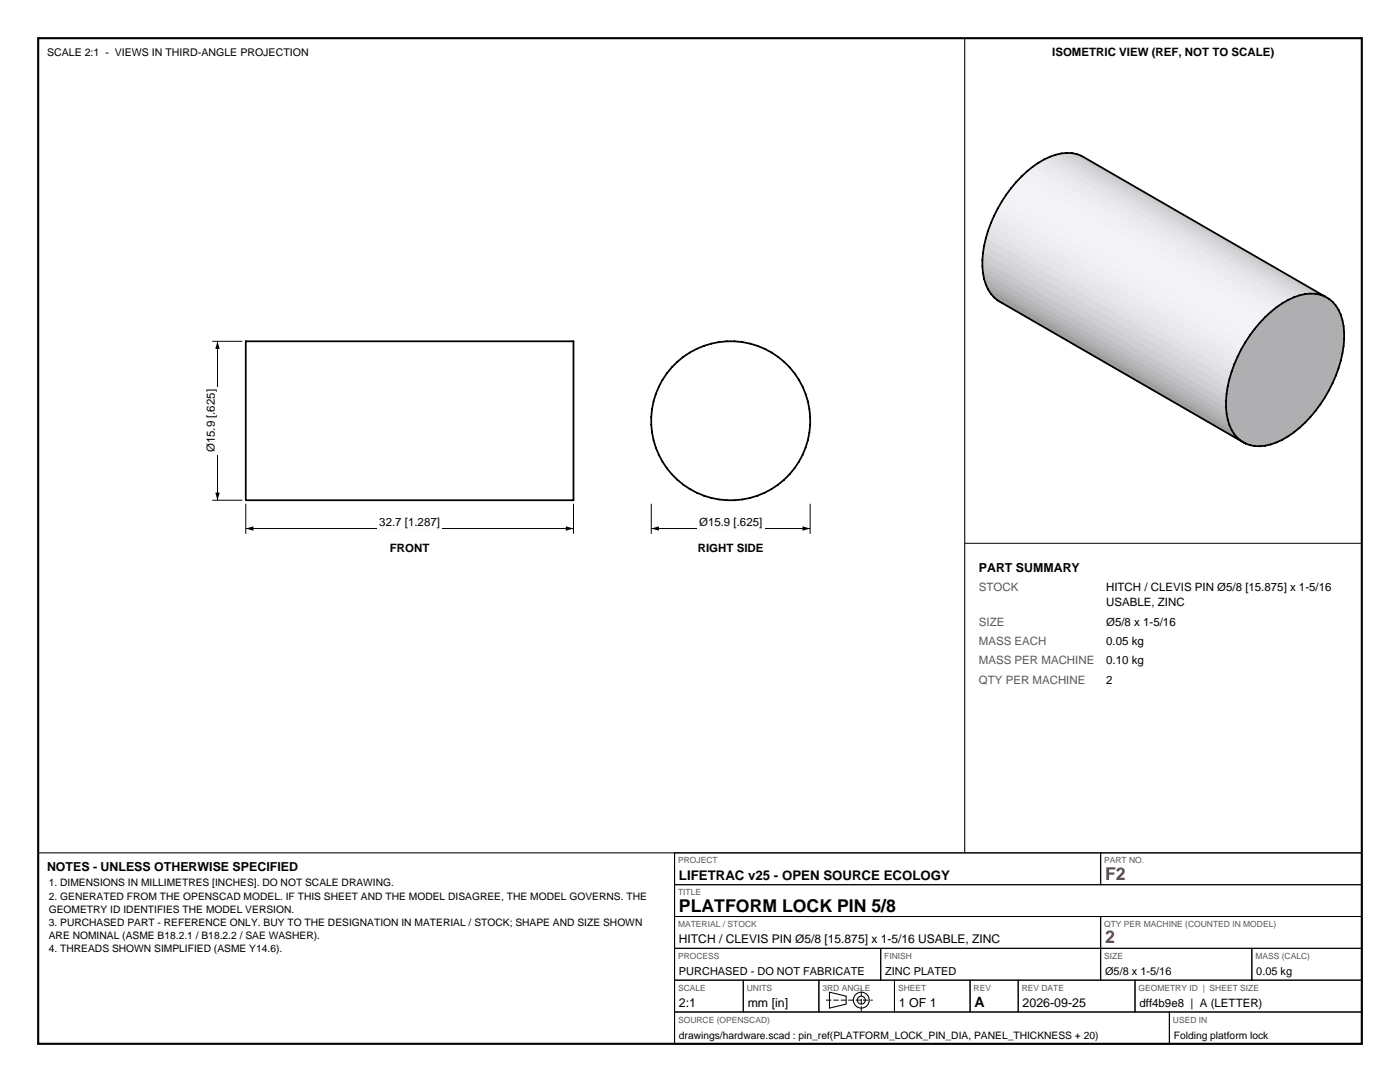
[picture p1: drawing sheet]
<svg xmlns="http://www.w3.org/2000/svg" width="279mm" height="216mm" viewBox="0 0 279 216" stroke-linecap="round" stroke-linejoin="round" font-family="sans-serif">
<path d="M7.6 7.6h264.2v200.7h-264.2z" fill="none" stroke="#000" stroke-width=".42"/>
<g fill="none" stroke="#000" stroke-width=".21">
<path d="M192.5 7.6v162.6M7.6 170.2h264.2M134.6 170.2v38.1M165.5 198l3.4 .8v1.6l-3.4 .8z"/>
<circle cx="171.9" cy="199.6" r="1.59"/>
<circle cx="171.9" cy="199.6" r=".79"/>
</g>
<g fill="none" stroke="#000" stroke-width=".2">
<path d="M49.1 100.5v6M49.1 105.5h65.4M114.5 100.5v6M134.6 170.2h85.1v6.3h-85.1zM134.6 176.5h137.2v6.4h-137.2zM219.7 170.2h52.1v6.3h-52.1zM134.6 182.9h85.1v6.3h-85.1zM134.6 189.2h41.2v6.4h-41.2zM134.6 195.6h13.7v6.3h-13.7zM148.3 195.6h15.1v6.3h-15.1zM163.4 195.6h15.1v6.3h-15.1zM175.8 189.2h43.9v6.4h-43.9z"/>
<path d="M178.5 195.6h15.1v6.3h-15.1zM193.6 195.6h9.6v6.3h-9.6zM203.2 195.6h23.3v6.3h-23.3zM219.7 182.9h52.1v6.3h-52.1zM219.7 189.2h30.1v6.4h-30.1zM226.5 195.6h45.3v6.3h-45.3zM249.8 189.2h22v6.4h-22zM134.6 201.9h98.8v6.4h-98.8zM233.4 201.9h38.4v6.4h-38.4z"/>
</g>
<path d="M164.8 199.6h9.4M171.9 201.9v-4.6" fill="none" stroke="#000" stroke-width=".2" stroke-dasharray="1.1 .4" stroke-linecap="butt"/>
<g fill="none" stroke="#000" stroke-width=".35">
<path d="M49.1 68.1h65.4v31.7h-65.4z"/>
<circle cx="145.8" cy="84" r="15.9"/>
</g>
<path d="M49.1 105.5l1.5-.5v.9zM112.9 105l1.6 .5-1.6 .4z" fill="#000"/>
<path d="M75.3 102.6h12.9v2.9h-12.9z" fill-rule="evenodd" fill="#fff"/>
<path d="M42.3 68.1h6M43.4 68.1v31.7M42.3 99.8h6" fill="none" stroke="#000" stroke-width=".2"/>
<path d="M43.4 68.1l.4 1.5h-.8zM43 98.3h.8l-.4 1.5z" fill="#000"/>
<path d="M40.6 77.2h2.8v13.5h-2.8z" fill-rule="evenodd" fill="#fff"/>
<path d="M130 100.5v6M130 105.5h31.7M161.7 100.5v6" fill="none" stroke="#000" stroke-width=".2"/>
<path d="M130 105.5l1.5-.5v.9zM160.2 105l1.5 .5-1.5 .4z" fill="#000"/>
<path d="M139.1 102.6h13.5v2.9h-13.5z" fill-rule="evenodd" fill="#fff"/>
<g fill="#9e9ea1" stroke="#9e9ea1" stroke-width=".2">
<path d="M199.1 59.9l49.4 28.6z"/>
<path d="M198.4 59.3l49.3 28.7-48.6-28.1z"/>
<path d="M197.7 58.6l49.3 28.8-48.6-28.1z"/>
<path d="M198.4 59.3l48.6 28.1 .7 .6z"/>
<path d="M197.7 58.6l48.6 28.1 .7 .7z"/>
</g>
<g fill="#bdbdc1" stroke="#bdbdc1" stroke-width=".2">
<path d="M214.9 30.7l.9 .4 47.7 27.7z"/>
<path d="M215.8 31.1l48.6 28-.9-.3z"/>
</g>
<g fill="#c5c5c9" stroke="#c5c5c9" stroke-width=".2">
<path d="M213.9 30.6l1 .1 47.6 27.9z"/>
<path d="M214.9 30.7l48.6 28.1-1-.2z"/>
</g>
<g fill="#9f9fa3" stroke="#9f9fa3" stroke-width=".2">
<path d="M197.2 57.7l49.1 29-48.6-28.1z"/>
<path d="M197.2 57.7l48.6 28.1 .5 .9z"/>
</g>
<g fill="#ccccd0" stroke="#ccccd0" stroke-width=".2">
<path d="M212.9 30.5l1 .1 47.6 28z"/>
<path d="M213.9 30.6l48.6 28h-1z"/>
</g>
<g fill="#d3d3d7" stroke="#d3d3d7" stroke-width=".2">
<path d="M211.8 30.6l1.1-.1 48.6 28.1z"/>
<path d="M211.8 30.6l49.7 28-1.1 .1z"/>
</g>
<g fill="#a8a8ab" stroke="#a8a8ab" stroke-width=".2">
<path d="M196.7 56.7l49.1 29.1-48.6-28.1z"/>
<path d="M196.7 56.7l48.7 28.1 .4 1z"/>
</g>
<g fill="#d9d9de" stroke="#d9d9de" stroke-width=".2">
<path d="M210.7 30.9l1.1-.3 48.6 28.1z"/>
<path d="M210.7 30.9l49.7 27.8-1.1 .2z"/>
</g>
<g fill="#b0b0b4" stroke="#b0b0b4" stroke-width=".2">
<path d="M196.4 55.7l49 29.1-48.7-28.1z"/>
<path d="M196.4 55.7l48.6 28 .4 1.1z"/>
</g>
<g fill="#dfdfe3" stroke="#dfdfe3" stroke-width=".2">
<path d="M209.6 31.3l1.1-.4 48.6 28z"/>
<path d="M209.6 31.3l49.7 27.6-1.1 .4z"/>
</g>
<g fill="#b8b8bc" stroke="#b8b8bc" stroke-width=".2">
<path d="M196.2 54.5l48.8 29.2-48.6-28z"/>
<path d="M196.2 54.5l48.6 28.1 .2 1.1z"/>
</g>
<g fill="#e4e4e9" stroke="#e4e4e9" stroke-width=".2">
<path d="M208.4 31.8l1.2-.5 48.6 28z"/>
<path d="M208.4 31.8l49.8 27.5-1.2 .6z"/>
</g>
<g fill="#c0c0c4" stroke="#c0c0c4" stroke-width=".2">
<path d="M196.1 53.2l48.7 29.4-48.6-28.1z"/>
<path d="M196.1 53.2l48.6 28.1 .1 1.3z"/>
</g>
<g fill="#e8e8ed" stroke="#e8e8ed" stroke-width=".2">
<path d="M207.3 32.5l1.1-.7 48.6 28.1z"/>
<path d="M207.3 32.5l49.7 27.4-1.1 .6z"/>
</g>
<g fill="#c7c7cb" stroke="#c7c7cb" stroke-width=".2">
<path d="M196.1 51.9l48.6 29.4-48.6-28.1z"/>
<path d="M196.1 51.9l48.6 28v1.4z"/>
</g>
<g fill="#ececf1" stroke="#ececf1" stroke-width=".2">
<path d="M206.1 33.3l1.2-.8 48.6 28z"/>
<path d="M206.1 33.3l49.8 27.2-1.2 .8z"/>
</g>
<g fill="#cfcfd3" stroke="#cfcfd3" stroke-width=".2">
<path d="M196.2 50.5l48.5 29.4-48.6-28z"/>
<path d="M196.2 50.5l48.6 28.1-.1 1.3z"/>
</g>
<g fill="#efeff4" stroke="#efeff4" stroke-width=".2">
<path d="M205 34.2l1.1-.9 48.6 28z"/>
<path d="M205 34.2l49.7 27.1-1.1 .9z"/>
</g>
<g fill="#d5d5d9" stroke="#d5d5d9" stroke-width=".2">
<path d="M196.4 49l48.4 29.6-48.6-28.1z"/>
<path d="M196.4 49l48.6 28.1-.2 1.5z"/>
</g>
<g fill="#f1f1f6" stroke="#f1f1f6" stroke-width=".2">
<path d="M203.9 35.2l1.1-1 48.6 28z"/>
<path d="M203.9 35.2l49.7 27-1.1 1.1z"/>
</g>
<g fill="#dbdbe0" stroke="#dbdbe0" stroke-width=".2">
<path d="M196.7 47.6l48.3 29.5-48.6-28.1z"/>
<path d="M196.7 47.6l48.7 28-.4 1.5z"/>
</g>
<g fill="#f3f3f8" stroke="#f3f3f8" stroke-width=".2">
<path d="M203.9 35.2l48.6 28.1-49.7-27z"/>
<path d="M202.8 36.3l48.6 28.1-49.6-26.8z"/>
<path d="M201.8 37.6l48.6 28-49.6-26.7z"/>
<path d="M202.8 36.3l49.7 27-1.1 1.1z"/>
<path d="M201.8 37.6l49.6 26.8-1 1.2z"/>
<path d="M200.8 38.9l49.6 26.7-1 1.3z"/>
</g>
<g fill="#e1e1e5" stroke="#e1e1e5" stroke-width=".2">
<path d="M197.2 46.1l48.2 29.5-48.7-28z"/>
<path d="M197.2 46.1l48.6 28-.4 1.5z"/>
</g>
<g fill="#e6e6ea" stroke="#e6e6ea" stroke-width=".2">
<path d="M197.7 44.6l48.6 28.1-49.1-26.6z"/>
<path d="M197.2 46.1l49.1 26.6-.5 1.4z"/>
</g>
<g fill="#eaeaee" stroke="#eaeaee" stroke-width=".2">
<path d="M198.4 43.1l48.6 28.1-49.3-26.6z"/>
<path d="M197.7 44.6l49.3 26.6-.7 1.5z"/>
</g>
<g fill="#f2f2f7" stroke="#f2f2f7" stroke-width=".2">
<path d="M200.8 38.9l48.6 28-49.5-26.7z"/>
<path d="M199.9 40.2l49.5 26.7-.9 1.4z"/>
</g>
<g fill="#ededf2" stroke="#ededf2" stroke-width=".2">
<path d="M199.1 41.6l48.6 28.1-49.3-26.6z"/>
<path d="M198.4 43.1l49.3 26.6-.7 1.5z"/>
</g>
<g fill="#f0f0f5" stroke="#f0f0f5" stroke-width=".2">
<path d="M199.9 40.2l48.6 28.1-49.4-26.7z"/>
<path d="M199.1 41.6l49.4 26.7-.8 1.4z"/>
</g>
<g fill="#afafb2" stroke="#afafb2" stroke-width=".2">
<path d="M262.5 82l-3.2 3.4z"/>
<path d="M263.5 80.7l-1 1.3-4.3 4.3z"/>
<path d="M264.4 79.3l-.9 1.4-6.5 6.4z"/>
<path d="M259.3 85.4l2.2-2.2z"/>
<path d="M265.2 77.9l-.8 1.4-8.5 8.5z"/>
<path d="M258.2 86.3l4.3-4.3-3.2 3.4z"/>
<path d="M265.9 76.5l-.7 1.4-10.5 10.4z"/>
<path d="M257 87.1l6.5-6.4-5.3 5.6z"/>
<path d="M266.6 75l-.7 1.5-12.3 12.2z"/>
<path d="M255.9 87.8l8.5-8.5-7.4 7.8z"/>
<path d="M267.1 73.5l-.5 1.5-14.1 13.9z"/>
<path d="M254.7 88.3l10.5-10.4-9.3 9.9z"/>
<path d="M267.6 72l-.5 1.5-15.7 15.5z"/>
<path d="M253.6 88.7l12.3-12.2-11.2 11.8z"/>
<path d="M267.9 70.5l-.3 1.5-17.2 17z"/>
<path d="M252.5 88.9l14.1-13.9-13 13.7z"/>
<path d="M268.1 69.1l-.2 1.4-18.5 18.3z"/>
<path d="M251.4 89l15.7-15.5-14.6 15.4z"/>
<path d="M268.3 67.7l-.2 1.4-19.6 19.4z"/>
<path d="M250.4 89l17.2-17-16.2 17z"/>
<path d="M268.3 66.3v1.4l-20.6 20.3z"/>
<path d="M249.4 88.8l18.5-18.3-17.5 18.5z"/>
<path d="M268.1 65.1l.2 1.2-21.3 21.1z"/>
<path d="M248.5 88.5l19.6-19.4-18.7 19.7z"/>
<path d="M267.9 63.9l.2 1.2-21.8 21.6z"/>
<path d="M247.7 88l20.6-20.3-19.8 20.8z"/>
<path d="M267.6 62.8l.3 1.1-22.1 21.9z"/>
<path d="M247 87.4l21.3-21.1-20.6 21.7z"/>
<path d="M267.1 61.8l.5 1-22.2 22z"/>
<path d="M246.3 86.7l21.8-21.6-21.1 22.3z"/>
<path d="M266.6 61l.5 .8-22.1 21.9z"/>
<path d="M245.8 85.8l22.1-21.9-21.6 22.8z"/>
<path d="M265.9 60.2l.7 .8-21.8 21.6z"/>
<path d="M245.4 84.8l22.2-22-21.8 23z"/>
<path d="M265.2 59.6l.7 .6-21.2 21.1z"/>
<path d="M245 83.7l22.1-21.9-21.7 23z"/>
<path d="M264.4 59.1l.8 .5-20.5 20.3z"/>
<path d="M244.8 82.6l21.8-21.6-21.6 22.7z"/>
<path d="M263.5 58.8l.9 .3-19.6 19.5z"/>
<path d="M244.7 81.3l21.2-21.1-21.1 22.4z"/>
<path d="M262.5 58.6l1 .2-18.5 18.3z"/>
<path d="M244.7 79.9l20.5-20.3-20.5 21.7z"/>
<path d="M261.5 58.6h1l-17.1 17z"/>
<path d="M244.8 78.6l19.6-19.5-19.7 20.8z"/>
<path d="M260.4 58.7l1.1-.1-15.7 15.5z"/>
<path d="M245 77.1l18.5-18.3-18.7 19.8z"/>
<path d="M259.3 58.9l1.1-.2-14.1 14z"/>
<path d="M245.4 75.6l17.1-17-17.5 18.5z"/>
<path d="M258.2 59.3l1.1-.4-12.3 12.3z"/>
<path d="M245.8 74.1l15.7-15.5-16.1 17z"/>
<path d="M257 59.9l1.2-.6-10.5 10.4z"/>
<path d="M246.3 72.7l14.1-14-14.6 15.4z"/>
<path d="M255.9 60.5l1.1-.6-8.5 8.4z"/>
<path d="M247 71.2l12.3-12.3-13 13.8z"/>
<path d="M254.7 61.3l1.2-.8-6.5 6.4z"/>
<path d="M247.7 69.7l10.5-10.4-11.2 11.9z"/>
<path d="M253.6 62.2l1.1-.9-4.3 4.3z"/>
<path d="M248.5 68.3l8.5-8.4-9.3 9.8z"/>
<path d="M252.5 63.3l1.1-1.1-2.2 2.2z"/>
<path d="M249.4 66.9l6.5-6.4-7.4 7.8z"/>
<path d="M250.4 65.6l4.3-4.3-5.3 5.6z"/>
<path d="M251.4 64.4l2.2-2.2-3.2 3.4z"/>
</g>
<path d="M203.9 35.2a14.4 14.4 0 0 1 9-4.7l1 .1 1.9 .5 49.4 28.5a9 9 0 0 1 3.1 8.1 26.4 26.4 0 0 1-11.3 19.4 9 9 0 0 1-8.5 1.4l-48.6-28.1a7.8 7.8 0 0 1-3.8-7.2 25.8 25.8 0 0 1 7.8-18zM264.4 59.1a9 9 0 0 0-8.5 1.4 26.4 26.4 0 0 0-11.2 19.4 9 9 0 0 0 3 8.1" fill="none" stroke="#000" stroke-width=".35"/>
<path d="M192.5 108.4h79.3" fill="none" stroke="#000" stroke-width=".2"/>
<g font-size="3.5" fill="#bf1a1a">
<text x="220.5" y="175.5">F2</text>
<text x="220.5" y="188.2">2</text>
</g>
<text font-size="3.5" x="135.5" y="181.9">PLATFORM LOCK PIN 5/8</text>
<text font-size="2.8" x="194.5" y="200.9">A</text>
<text font-size="2.6" x="135.5" y="175.5">LIFETRAC v25 - OPEN SOURCE ECOLOGY</text>
<g font-size="2.5">
<text x="195.4" y="114.1">PART SUMMARY</text>
<text x="9.4" y="173.7">NOTES - UNLESS OTHERWISE SPECIFIED</text>
<text x="135.5" y="200.9">2:1</text>
<text x="149.2" y="200.9">mm [in]</text>
<text x="179.4" y="200.9">1 OF 1</text>
<text x="204.1" y="200.9">2026-09-25</text>
</g>
<text font-size="2.4" x="135.5" y="188.2">HITCH / CLEVIS PIN Ø5/8 [15.875] x 1-5/16 USABLE, ZINC</text>
<g font-size="2.3">
<text x="210" y="11.1">ISOMETRIC VIEW (REF, NOT TO SCALE)</text>
<text x="42.9" y="90.3" transform="rotate(-90 42.9 90.3)">Ø15.9 [.625]</text>
<text x="75.7" y="104.9">32.7 [1.287]</text>
<text x="139.5" y="104.9">Ø15.9 [.625]</text>
<text x="77.8" y="110">FRONT</text>
<text x="139.3" y="110">RIGHT SIDE</text>
<text x="220.8" y="117.9">HITCH / CLEVIS PIN Ø5/8 [15.875] x 1-5/16</text>
<text x="220.8" y="120.9">USABLE, ZINC</text>
<text x="220.8" y="124.8">Ø5/8 x 1-5/16</text>
<text x="220.8" y="128.7">0.05 kg</text>
<text x="220.8" y="132.6">0.10 kg</text>
<text x="220.8" y="136.5">2</text>
<text x="227.4" y="200.9">dff4b9e8 | A (LETTER)</text>
</g>
<g font-size="2.3" fill="#595959">
<text x="195.4" y="117.9">STOCK</text>
<text x="195.4" y="124.8">SIZE</text>
<text x="195.4" y="128.7">MASS EACH</text>
<text x="195.4" y="132.6">MASS PER MACHINE</text>
<text x="195.4" y="136.5">QTY PER MACHINE</text>
</g>
<g font-size="2.2">
<text x="135.5" y="194.6">PURCHASED - DO NOT FABRICATE</text>
<text x="176.6" y="194.6">ZINC PLATED</text>
<text x="220.5" y="194.6">Ø5/8 x 1-5/16</text>
<text x="250.7" y="194.6">0.05 kg</text>
</g>
<text font-size="2.1" x="9.4" y="11.1">SCALE 2:1 - VIEWS IN THIRD-ANGLE PROJECTION</text>
<g font-size="2">
<text x="9.7" y="176.9">1. DIMENSIONS IN MILLIMETRES [INCHES]. DO NOT SCALE DRAWING.</text>
<text x="9.7" y="179.5">2. GENERATED FROM THE OPENSCAD MODEL. IF THIS SHEET AND THE MODEL DISAGREE, THE MODEL GOVERNS. THE</text>
<text x="9.7" y="182.1">GEOMETRY ID IDENTIFIES THE MODEL VERSION.</text>
<text x="9.7" y="184.7">3. PURCHASED PART - REFERENCE ONLY. BUY TO THE DESIGNATION IN MATERIAL / STOCK; SHAPE AND SIZE SHOWN</text>
<text x="9.7" y="187.3">ARE NOMINAL (ASME B18.2.1 / B18.2.2 / SAE WASHER).</text>
<text x="9.7" y="189.9">4. THREADS SHOWN SIMPLIFIED (ASME Y14.6).</text>
<text x="135.5" y="207.3">drawings/hardware.scad : pin_ref(PLATFORM_LOCK_PIN_DIA, PANEL_THICKNESS + 20)</text>
<text x="234.3" y="207.3">Folding platform lock</text>
</g>
<g font-size="1.7" fill="#595959">
<text x="135.3" y="172.3">PROJECT</text>
<text x="220.4" y="172.3">PART NO.</text>
<text x="135.3" y="178.6">TITLE</text>
<text x="135.3" y="185">MATERIAL / STOCK</text>
<text x="220.4" y="185">QTY PER MACHINE (COUNTED IN MODEL)</text>
<text x="135.3" y="191.3">PROCESS</text>
<text x="176.5" y="191.3">FINISH</text>
<text x="220.4" y="191.3">SIZE</text>
<text x="250.5" y="191.3">MASS (CALC)</text>
<text x="135.3" y="197.7">SCALE</text>
<text x="149" y="197.7">UNITS</text>
<text x="164.1" y="197.7">3RD ANGLE</text>
<text x="179.2" y="197.7">SHEET</text>
<text x="194.3" y="197.7">REV</text>
<text x="203.9" y="197.7">REV DATE</text>
<text x="227.2" y="197.7">GEOMETRY ID | SHEET SIZE</text>
<text x="135.3" y="204">SOURCE (OPENSCAD)</text>
<text x="234.1" y="204">USED IN</text>
</g>
</svg>
